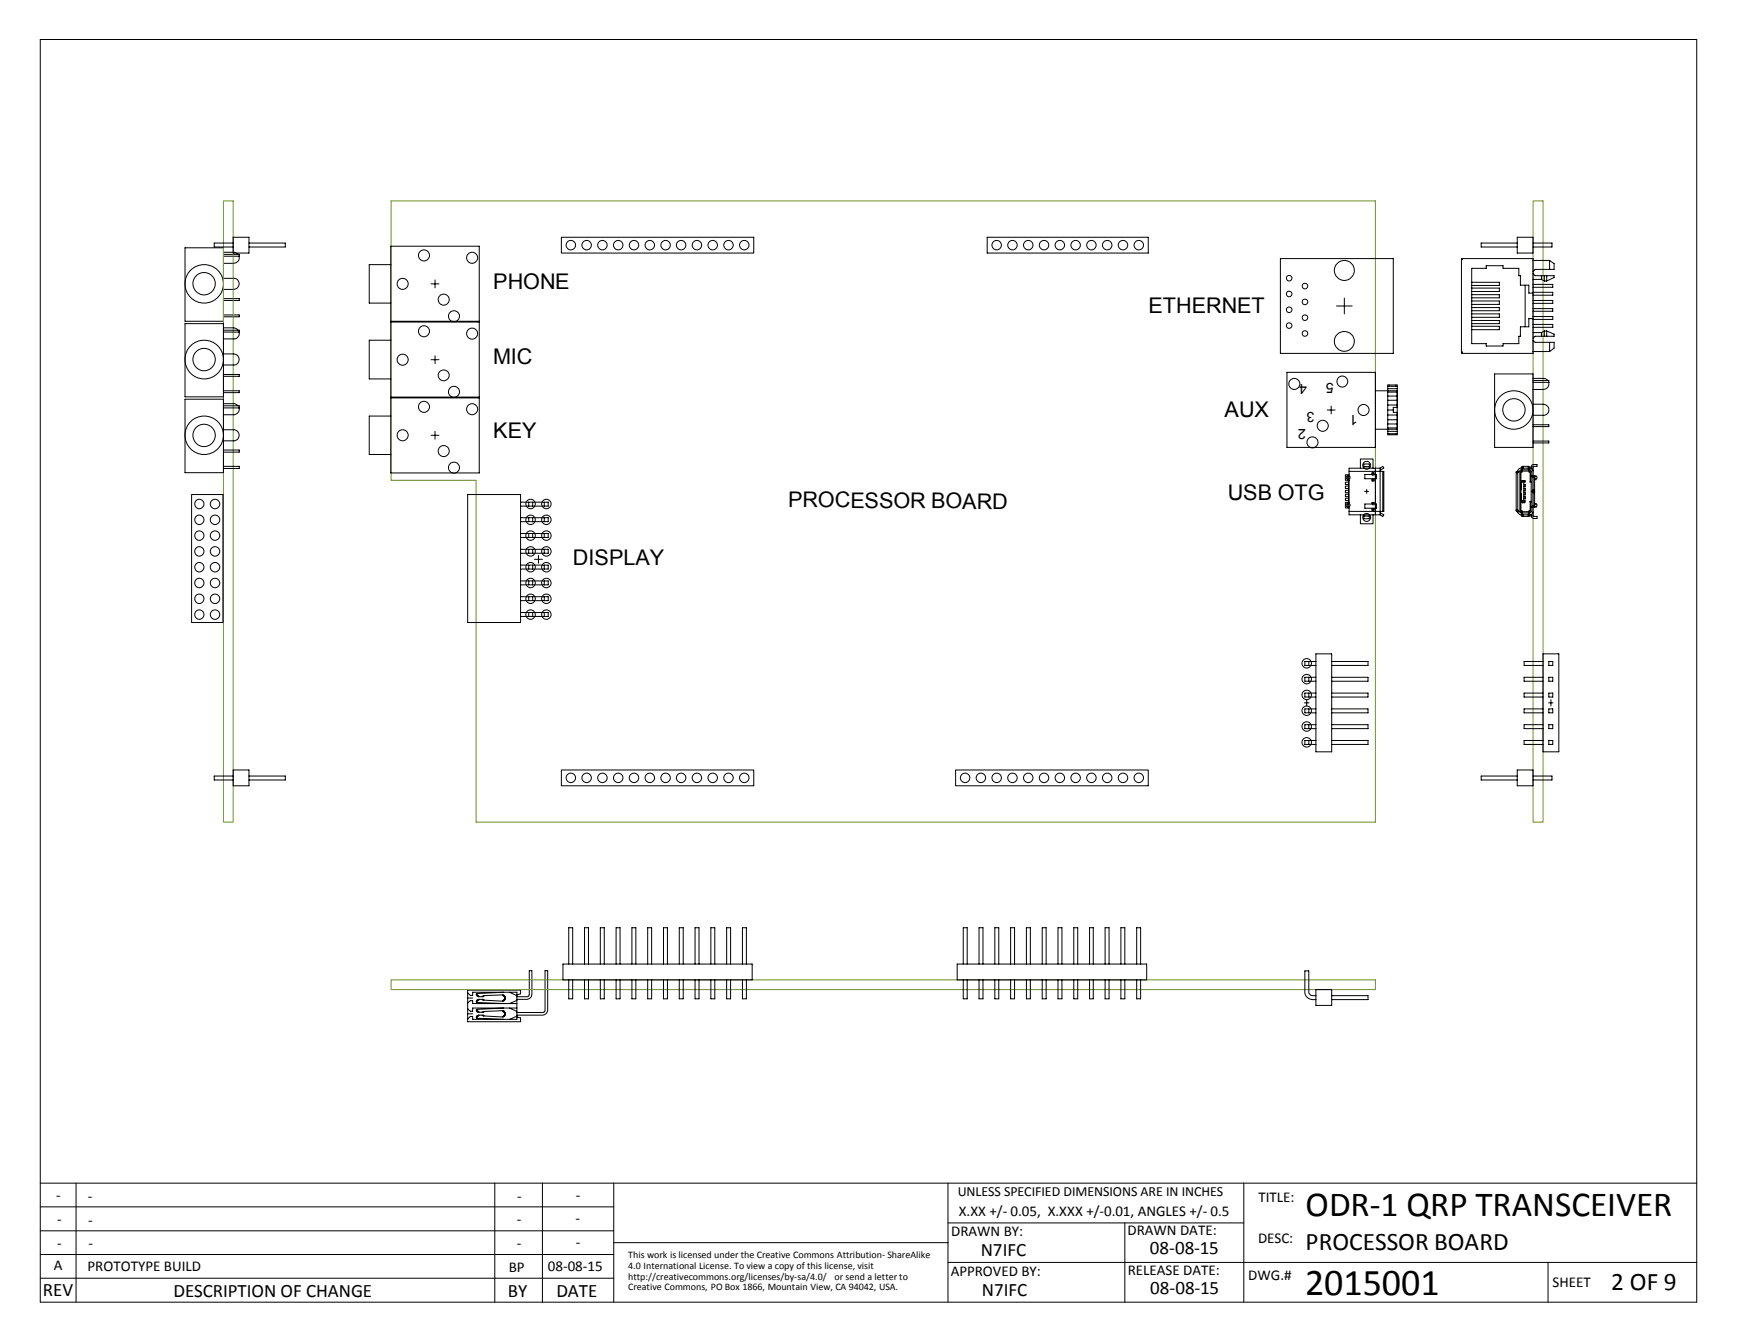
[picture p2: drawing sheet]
<svg xmlns="http://www.w3.org/2000/svg" width="279mm" height="216mm" viewBox="0 0 279 216" stroke-linecap="round" stroke-linejoin="round" font-family="sans-serif">
<g fill="none" stroke="#000" stroke-width=".16">
<path d="M6.5 6.3h266.4v203h-266.4zM29.8 39.8h6.1v11.8h-6.1zM37.5 38.1h2.5v2.6h-2.5zM37.5 39.1h-3v.6h3M40 39.1h5.9v.6h-5.9M62.9 39.6h14.2v12h-14.2zM90.3 38.1h30.9v2.6h-30.9zM158.8 38.1h25.9v2.6h-25.9zM244.1 38.1h2.5v2.6h-2.5zM244.1 39.1h-5.8v.6h5.8M246.6 39.1h3v.6h-3M29.8 52h6.1v11.8h-6.1z"/>
<path d="M35.9 44.7h1.7a.89 .89 0 0 1 .9 .9 .89 .89 0 0 1-.9 .9h-1.7M35.9 40.6h1.9l.5 .3M35.9 56.9h1.7a.89 .89 0 0 1 .9 .9 .89 .89 0 0 1-.9 .9h-1.7M35.9 52.7h1.7l.3 .1 .4 .3M35.9 40.9h2.6v.3h-2.6M35.9 48h2.6v.3h-2.6M35.9 50.6h2.6v.3h-2.6M35.9 53.1h2.6v.3h-2.6M38.4 41.2a.88 .88 0 0 1-.8 1.1h-1.7M38.4 53.4a.86 .86 0 0 1-.8 1.1h-1.7M62.9 51.8h14.2v12h-14.2zM62.9 42.5h-3.5v6.2h3.5"/>
<path d="M62.9 54.7h-3.5v6.2h3.5M69.3 45.6h1.3M69.3 57.8h1.3M70 45v1.3M70 57.2v1.3M206 41.6h18.1v15.2h-18.1zM207 59.9h14.2v12h-14.2zM215 49.2h2.5M216.2 47.9v2.6M235.1 41.6h11.5v15.2h-11.5zM235.1 56.6h.1v.2M235.2 41.6v.1h-.1"/>
<path d="M236.7 51.5h4.5v.5h-4.5M236.7 52.5h4.5v.5h-4.5M236.7 45.4h4.5v.5h-4.5M236.7 46.3h4.5v.6h-4.5M236.7 47.4h4.5v.5h-4.5M236.7 48.4h4.5v.5h-4.5M236.7 49.4h4.5v.6h-4.5M236.7 50.5h4.5v.5h-4.5M245.3 45.8v6.7M246.6 48.3h3.2v.5h-3.2M246.6 45.7h3.2v.5h-3.2M246.6 47h3.2v.5h-3.2"/>
<path d="M246.6 49.6h3.2v.4h-3.2M246.6 50.9h3.2v.5h-3.2M246.6 52.2h3.2v.4h-3.2M246.6 47.1h-.7v-1.3h-1.3v-1.5h-.3v-1.2h-2.5v-.4h-2.7v.4h-2.4v12.1h2.4v.4h2.7v-.4h2.5v-1.1h.3v-1.6h1.3v-1.3h.7M246.6 56.5h2.7M246.6 54.7l.3 .3h3.1v1l-.7 .5M246.6 44l.3 .3h3.1v.3l-1.2 .6M246.6 53.5h1.3M246.6 41.9h2.7M246.6 44.9h1.3M247.9 44.3v.6M247.9 53.5v.6"/>
<path d="M247.9 44.9l.5 .3M248.4 53.2h.4M248.4 53.2l-.5 .3M248.4 44.3v.9M248.4 53.2v.9M248.4 45.2h.4M248.8 53.2l1.2 .5v.4h-3.1l-.3 .3M248.8 44.3v.9M248.8 53.2v.9M249.3 41.9l.7 .5v.9h-3.1l-.3 .3M249.3 41.9v1.4M249.3 55v1.5"/>
<path d="M29.8 64.2h6.1v11.8h-6.1zM30.8 79.5h5.1v20.6h-5.1zM35.9 69.1h1.7a.89 .89 0 0 1 .9 .9 .89 .89 0 0 1-.9 .9h-1.7M35.9 64.9h1.9l.5 .3M35.9 62.8h2.6v.3h-2.6M35.9 60.2h2.6v.3h-2.6M35.9 65.2h2.6v.4h-2.6M35.9 72.3h2.6v.4h-2.6M35.9 75h2.6v.3h-2.6M38.4 65.6a.86 .86 0 0 1-.8 1.1h-1.7M62.9 64h14.2v12h-14.2zM62.9 66.9h-3.5v6.2h3.5"/>
<path d="M69.3 70h1.3M70 69.3v1.3M75.2 79.5h8.5v20.6h-8.5zM213.5 65.9h1.3M214.1 65.3v1.2M216.8 76.5h.1M216.8 77h.1M216.8 76.5h.2M216.8 76.5v.5M216.9 77h.1M216.9 79.5h-.5v.3h.5M216.9 78.8h-.5v.4h.5"/>
<path d="M216.9 78.1h-.5v.4h.5M216.9 77.5h-.5v.4h.5M216.9 77v4M217 76.5h.1M217 76.3h-.6v.9h.6M217 75.8h5.6v6.4h-5.6M218.8 75.3v-1.5h2.1v1.5M219.4 75.3v-.7h.9v.7M219.4 75h.9M219.5 79h.6M219.8 78.7v.6M220.7 76h.1"/>
<path d="M220.7 76.3h.1M220.7 77h.1M220.7 77.2h.1M220.7 76v.3M220.7 77v.2M220.7 76h.3M220.7 77.2h.3M220.7 76.3h-1.2v.7h1.2M221 76h.1M221 76.3h.1M221 77.2h.1M221 77h.1"/>
<path d="M221 76v.3M221 77v.2M221 76.3h.4v.7h-.4M221.2 75.3v7.4M221.2 69h3.5M221.2 62.8h3.5M222 75.3h-5v7.5h5M222 75.3v7.5M222 75.3l.4-.3 .2 .2-.6 .4M222.4 75.8v6.4M223.2 69.7h1.5M223.2 61.9h1.5v8h-1.5z"/>
<path d="M223.2 62.1h1.5M223.2 65.9h.9M223.2 69.3h1.5M223.2 68.8h1.5M223.2 68.2h1.5M223.2 67.5h1.5M223.2 66.7h1.5M223.2 62.5h1.5M223.2 63h1.5M223.2 63.7h1.5M223.2 64.3h1.5M223.2 65.1h1.5"/>
<path d="M223.4 61.9v.2M223.4 69.7v.2M224.5 61.9v.2M224.5 69.7v.2M224.7 65.5h-.6v.8h.6M240.4 60.1h6.2v11.8h-6.2zM244 75.8l-.1 .1v6.2l.1 .1M244.1 75.7h.1M244.1 75.8h.1M244.1 75.7v.1M244.2 75.8v.2h-.3M244.2 75.8l-.1 .1v6.2l.1 .1"/>
<path d="M244.5 75.8v-.2l.2-.1h1.4l.2 .2v6.6l-.2 .2h-1.4l-.2-.2v-.1M244.5 75.8h-.6v.2M244.5 75.8v6.4M244.6 79.4h.1M244.6 78.6h.1M244.6 75.9h.2v-.9h1.2v.9h.1M244.7 75.2h.1M244.7 75.2l-.4 .2-.2 .3M244.7 79.4h.1M244.7 78.6h.1M244.7 79.4v1.3h.6v-.2h-.6M244.7 77.5h.6v-.2h-.6v1.3"/>
<path d="M244.8 75.2h.1M244.8 75.3h1.2M244.9 77.3h.1M244.9 77.3v.2M244.9 75.3h-.1M244.9 75v.1h-.1M245 75v.3M245.1 79.8h.1M245.1 79.5h.1M245.1 79.2h.1M245.1 78.1h.1M245.1 78.5h.1"/>
<path d="M245.1 78.8h.1M245.1 77.9h.1M245.1 79.8h.2M245.1 79.5h.2M245.1 79.2h.2M245.1 78.1h.2M245.1 78.5h.2M245.1 78.8h.2M245.1 77.9h.2M245.1 77.5v.4M245.1 78.1v.4M245.1 78.8v.4"/>
<path d="M245.1 79.5v.3M245.2 77.3h.1M245.2 77.3v.2M245.3 79.8h.1M245.3 79.5h.1M245.3 79.2h.1M245.3 78.1h.1M245.3 78.5h.1M245.3 78.8h.1M245.3 77.9h.1M245.3 77.9v.2M245.3 78.5v.3"/>
<path d="M245.3 79.2v.3M245.3 79.8v.3M245.8 75.3h.2M245.8 75v.1h.2M246 75.2h.1M246.1 75.2h.1M246.1 75.2l.4 .2 .1 .3M246.1 77.4h.1M246.1 77.4v-1.7h-1.5v6.6h1.5v-1.7M246.1 77.4h.2M246.3 77.4h.1M246.3 75.1h.1"/>
<path d="M246.3 75.3h.1M246.3 75.1l.1-.3 .2-.1h.6v.3h-.6v8h.6v.4h-.5l-.3-.2-.1-.3M246.3 79h.5M246.3 75.1v.2M246.3 76.5h.5v5h-.5M246.5 76.5v.2h.3M246.6 65h1.6a.89 .89 0 0 1 .9 .9 .89 .89 0 0 1-.9 .9h-1.6M246.6 60.8h1.8l.6 .4M246.6 61.5h2.5M246.6 61.2h2.5v.3M246.6 68.3h2.5v.3h-2.5M246.6 70.9h2.5v.3h-2.5"/>
<path d="M246.7 75l-.1 .1M246.8 76.5v.2M246.8 78.8v.4M246.8 76.5h.1M246.8 77h.1M246.8 76.5h.3M246.8 77h.3M246.8 78.8h-.3v.4h.3M247.1 76.5h.1M247.1 77h.1M247.1 76.5l.1 .2v.2l-.1 .1M249.1 61.5a.91 .91 0 0 1-.9 1.1h-1.6"/>
<path d="M83.7 80.7h4.5v.7h-4.5M83.7 83.2h4.5v.7h-4.5M83.7 85.8h4.5v.6h-4.5M83.7 88.3h4.5v.6h-4.5M83.7 90.8h4.5v.7h-4.5M83.7 93.4h4.5v.6h-4.5M83.7 95.9h4.5v.7h-4.5M83.7 98.5h4.5v.6h-4.5M85 80.7v.7M85 83.2v.7M85 85.8v.6M85 88.3v.6"/>
<path d="M85 90.8v.7M85 93.4v.6M85 95.9v.7M85 98.5v.6M85.7 80.7v.7M85.7 83.2v.7M85.7 85.8v.6M85.7 88.3v.6M85.7 90.8v.7M85.7 93.4v.6M85.7 95.9v.7M85.7 98.5v.6"/>
<path d="M86 89.9h1.2M86.6 89.3v1.3M87.5 80.7v.7M87.5 83.2v.7M87.5 85.8v.6M87.5 88.3v.6M87.5 90.8v.7M87.5 93.4v.6M87.5 95.9v.7M87.5 98.5v.6M216.8 81.4h.1M216.8 81h.1"/>
<path d="M216.8 81.4h.2M216.8 81v.4M216.9 81h.1M216.9 80.1h-.5v.4h.5M217 81.4h.1M217 80.8h-.6v.9h.6M218.8 82.8v1.4h2.1v-1.4M219.4 82.8v.6h.9v-.6M219.4 83h.9M220.7 81.7h.1M220.7 82h.1M220.7 80.8h.1"/>
<path d="M220.7 81h.1M220.7 80.8v.2M220.7 81.7v.3M220.7 82h.3M220.7 80.8h.3M220.7 81h-1.2v.7h1.2M221 82h.1M221 81.7h.1M221 80.8h.1M221 81h.1M221 80.8v.2M221 81.7v.3"/>
<path d="M221 81h.4v.7h-.4M222 82.4l.6 .4-.2 .2-.4-.2M243.9 82h.3v.2M243.9 82v.2h.6M244.1 82.2h.1M244.1 82.3h.1M244.1 82.3l.2 .3 .4 .2M244.1 82.2v.1M244.6 82.1h.2v.9h1.2v-.9h.1M244.7 82.8h.1M244.7 82.8h1.4M244.8 82.8h.1"/>
<path d="M244.8 82.9l.1 .1M244.8 82.7l.1 .1M244.9 80.7h.1M244.9 80.5v.2M245 82.8v.2M245.1 80.1h.1M245.1 80.1h.2M245.1 80.1v.4M245.2 80.7h.1M245.2 80.5v.2M245.3 80.1h.1M246 82.8h.1"/>
<path d="M246 82.9l-.2 .1M246 82.7l-.2 .1M246.1 82.8h.1M246.1 80.6h.1M246.1 80.6h.2M246.3 80.6h.1M246.3 82.7h.1M246.3 82.9h.1M246.3 82.7v.2M246.6 82.3l-.1 .3-.4 .2M246.6 82.9l.1 .1M246.8 81.3v.2"/>
<path d="M246.8 81.4h.1M246.8 81h.1M246.8 81.4h.3M246.8 81h.3M246.8 81.3h-.3v.2M247.1 81.4h.1M247.1 81h.1M247.1 81l.1 .1v.3h-.1M209.8 113h.8M210.2 112.5v1M210.5 106.3v.7M210.5 108.9v.6"/>
<path d="M210.5 111.4v.7M210.5 114v.6M210.5 116.5v.6M210.5 119v.7M211.7 105.1h2.5v15.8h-2.5zM211.7 119h-1.8v.7h1.8M211.7 116.5h-1.8v.6h1.8M211.7 114h-1.8v.6h1.8M211.7 111.4h-1.8v.7h1.8M211.7 108.9h-1.8v.6h1.8M211.7 106.3h-1.8v.7h1.8M214.2 106.3h5.8v.7h-5.8"/>
<path d="M214.2 108.9h5.8v.6h-5.8M214.2 111.4h5.8v.7h-5.8M214.2 114h5.8v.6h-5.8M214.2 116.5h5.8v.6h-5.8M214.2 119h5.8v.7h-5.8M248.2 106.3h-3v.7h3M248.2 108.9h-3v.6h3M248.2 111.4h-3v.7h3M248.2 114h-3v.6h3M248.2 116.5h-3v.6h3M248.2 119h-3v.7h3M248.2 105.1h2.5v15.8h-2.5z"/>
<path d="M249.1 113h.7M249.1 106.3h.7v.7h-.7zM249.1 108.9h.7v.6h-.7zM249.1 111.4h.7v.7h-.7zM249.1 114h.7v.6h-.7zM249.1 116.5h.7v.6h-.7zM249.1 119h.7v.7h-.7zM249.5 112.5v1M37.5 123.8h2.5v2.5h-2.5zM37.5 124.8h-3v.6h3M40 124.8h5.9v.6h-5.9M90.3 123.8h30.9v2.5h-30.9z"/>
<path d="M153.7 123.8h31v2.5h-31zM244.1 123.8h2.5v2.5h-2.5zM244.1 124.8h-5.8v.6h5.8M246.6 124.8h3v.6h-3M75.3 159.6l.3 .4h.4v-.5h7.1v4.4h-7.1v-.5h-.4l-.3 .4M76.6 159.9h.1M76.8 159.7h-.1v.3h.2v.2h.9l.1-.1M76.8 159.7l-.2 .1v.1h.2v.2h.2v.1M80.8 159.9v.1h.4v.3M80.8 159.9h.2v.3h.2v.5h-.2v.3h-.2M80.8 159.9l-2.9 .2M81 159.5l-4.2 .2"/>
<path d="M82 159.5l1.1 .6M83.1 159.9l.6-.1v-.6h-8.5v5.1h8.5v-.6l-.6-.2M90.6 155h30.4v2.5h-30.4zM91.5 157.5v3.1h.6v-3.1M91.5 155v-5.9h.6v5.9M94 157.5v3.1h.7v-3.1M94 155v-5.9h.7v5.9M96.6 157.5v3.1h.6v-3.1M96.6 155v-5.9h.6v5.9M99.1 157.5v3.1h.6v-3.1M99.1 155v-5.9h.6v5.9M101.6 157.5v3.1h.7v-3.1"/>
<path d="M101.6 155v-5.9h.7v5.9M104.2 157.5v3.1h.6v-3.1M104.2 155v-5.9h.6v5.9M106.7 157.5v3.1h.7v-3.1M106.7 155v-5.9h.7v5.9M109.3 157.5v3.1h.6v-3.1M109.3 155v-5.9h.6v5.9M111.8 157.5v3.1h.6v-3.1M111.8 155v-5.9h.6v5.9M114.3 157.5v3.1h.7v-3.1M114.3 155v-5.9h.7v5.9M116.9 157.5v3.1h.6v-3.1"/>
<path d="M116.9 155v-5.9h.6v5.9M119.4 157.5v3.1h.7v-3.1M119.4 155v-5.9h.7v5.9M154 155h30.4v2.5h-30.4zM154.9 157.5v3.1h.7v-3.1M154.9 155v-5.9h.7v5.9M157.5 157.5v3.1h.6v-3.1M157.5 155v-5.9h.6v5.9M160 157.5v3.1h.7v-3.1M160 155v-5.9h.7v5.9M162.6 157.5v3.1h.6v-3.1M162.6 155v-5.9h.6v5.9"/>
<path d="M165.1 157.5v3.1h.6v-3.1M165.1 155v-5.9h.6v5.9M167.6 157.5v3.1h.7v-3.1M167.6 155v-5.9h.7v5.9M170.2 157.5v3.1h.6v-3.1M170.2 155v-5.9h.6v5.9M172.7 157.5v3.1h.7v-3.1M172.7 155v-5.9h.7v5.9M175.3 157.5v3.1h.6v-3.1M175.3 155v-5.9h.6v5.9M177.8 157.5v3.1h.6v-3.1M177.8 155v-5.9h.6v5.9"/>
<path d="M180.3 155v-5.9h.6v5.9M180.3 157.5v3.1h.6v-3.1M182.8 157.5v3.1h.7v-3.1M182.8 155v-5.9h.7v5.9M211.7 159.1h2.5v2.5h-2.5zM75.2 161.2l.4-.3h.4v.4h7.1M75.2 163h.8M75.2 160.4h.8M76.6 163.6h.1M76.6 162.4h.1M76.6 161h.1M76.8 162.3h-.1v.3h.2v.1h.9l.1-.1"/>
<path d="M76.8 162.3h-.2v.2h.2v.2h.2M76.8 163.7l4.2 .2M76.8 161.2l4.2 .1M77 163.2v.1h-.2v.2h-.2v.2h.2M77 160.7h-.2v.3h-.2v.1l.2 .1M77.6 163.2l.3 .1M77.6 160.7l.3 .1M77.9 160.8l-.1-.1h-.9v.1h-.2v.4h.1M77.9 163.3l-.1-.1h-.9v.2h-.2v.3h.1M77.9 160.1l-.3 .1M77.9 162.6l-.3 .1M77.9 163.3l2.9 .2"/>
<path d="M77.9 160.8l2.9 .2M80.8 162.5h.2v.2h.2v.5h-.2v.3h-.2M80.8 162.5v.1h.4v.2M80.8 162.5l-2.9 .1M81 162.1l-4.2 .2M81.2 163h.1M81.2 163.1h.1M81.2 162.8h.1M81.2 160.4h.1M81.2 160.6h.1M81.2 160.3h.1M81.2 160.6v.3h-.4v.1"/>
<path d="M81.2 163.1v.3h-.4v.1M82 162.1l1.1 .5M83.1 160.2h1.8l.2-.2v-4h.5l-.1 4.2-.3 .3-.4 .2h-1.7M83.1 162.8h4.3l.2-.2 .1-6.6h.4v6.4l-.1 .4-.7 .4h-4.2M83.1 162.1h-7.1v.5h-.4l-.4-.4M83.1 163.4l-1.1 .5M83.1 160.8l-1.1 .5M211.7 160.1l-.8-.1-.4-.4v-3.5h-.6v3.6a1.41 1.41 0 0 0 1.1 1h.7M214.2 160.1h5.8v.6h-5.8M6.5 197.9h92.2M6.5 194h92.2M6.5 190.2h266.4"/>
<path d="M12.2 190.2v19.1M79.6 190.2v19.1M87.2 190.2v19.1M98.7 190.2v19.1M98.7 199.8h53.8M152.5 196.6h47.6M152.5 190.2v19.1M180.9 196.6v12.7M200.1 190.2v19.1M6.5 205.5h92.2M6.5 201.7h92.2M152.5 202.9h120.4"/>
<path d="M249 202.9v6.4"/>
<circle cx="91.8" cy="39.4" r=".76"/>
<circle cx="94.4" cy="39.4" r=".76"/>
<circle cx="96.9" cy="39.4" r=".76"/>
<circle cx="99.4" cy="39.4" r=".76"/>
<circle cx="102" cy="39.4" r=".76"/>
<circle cx="104.5" cy="39.4" r=".76"/>
<circle cx="107.1" cy="39.4" r=".76"/>
<circle cx="109.6" cy="39.4" r=".76"/>
<circle cx="112.1" cy="39.4" r=".76"/>
<circle cx="114.6" cy="39.4" r=".76"/>
<circle cx="117.2" cy="39.4" r=".76"/>
<circle cx="119.7" cy="39.4" r=".76"/>
<circle cx="160.3" cy="39.4" r=".76"/>
<circle cx="162.9" cy="39.4" r=".76"/>
<circle cx="165.4" cy="39.4" r=".76"/>
<circle cx="167.9" cy="39.4" r=".76"/>
<circle cx="170.5" cy="39.4" r=".76"/>
<circle cx="173" cy="39.4" r=".76"/>
<circle cx="175.6" cy="39.4" r=".76"/>
<circle cx="178.1" cy="39.4" r=".76"/>
<circle cx="180.6" cy="39.4" r=".76"/>
<circle cx="183.2" cy="39.4" r=".76"/>
<circle cx="32.8" cy="57.8" r="1.8"/>
<circle cx="32.8" cy="45.6" r="1.8"/>
<circle cx="32.8" cy="57.8" r="3.1"/>
<circle cx="32.8" cy="45.6" r="3.1"/>
<circle cx="64.8" cy="45.6" r=".89"/>
<circle cx="64.8" cy="57.8" r=".89"/>
<circle cx="68.2" cy="41.1" r=".89"/>
<circle cx="68.2" cy="53.3" r=".89"/>
<circle cx="71.4" cy="48.2" r=".89"/>
<circle cx="73" cy="50.8" r=".89"/>
<circle cx="75.9" cy="41.4" r=".89"/>
<circle cx="75.9" cy="53.6" r=".89"/>
<circle cx="207.4" cy="44.7" r=".45"/>
<circle cx="207.4" cy="47.3" r=".45"/>
<circle cx="207.4" cy="52.3" r=".45"/>
<circle cx="207.4" cy="49.8" r=".45"/>
<circle cx="209.9" cy="51.1" r=".45"/>
<circle cx="209.9" cy="48.5" r=".45"/>
<circle cx="209.9" cy="53.6" r=".45"/>
<circle cx="209.9" cy="46" r=".45"/>
<circle cx="216.2" cy="43.5" r="1.61"/>
<circle cx="216.2" cy="54.9" r="1.6"/>
<circle cx="32.8" cy="70" r="1.8"/>
<circle cx="32.8" cy="70" r="3.1"/>
<circle cx="64.8" cy="70" r=".89"/>
<circle cx="68.2" cy="65.4" r=".89"/>
<circle cx="71.4" cy="72.5" r=".89"/>
<circle cx="71.4" cy="60.3" r=".88"/>
<circle cx="73" cy="75.2" r=".89"/>
<circle cx="73" cy="63" r=".89"/>
<circle cx="75.9" cy="65.8" r=".89"/>
<circle cx="208.2" cy="61.7" r=".89"/>
<circle cx="211.1" cy="71.1" r=".89"/>
<circle cx="212.8" cy="68.4" r=".89"/>
<circle cx="215.9" cy="61.3" r=".88"/>
<circle cx="216.8" cy="76.8" r=".32"/>
<circle cx="219.3" cy="65.9" r=".89"/>
<circle cx="219.8" cy="74.8" r=".64"/>
<circle cx="243.5" cy="65.9" r="3.1"/>
<circle cx="243.5" cy="65.9" r="1.8"/>
<circle cx="32.1" cy="93.7" r=".75"/>
<circle cx="32.1" cy="98.8" r=".75"/>
<circle cx="32.1" cy="91.2" r=".75"/>
<circle cx="32.1" cy="81" r=".75"/>
<circle cx="32.1" cy="86.1" r=".75"/>
<circle cx="32.1" cy="83.6" r=".75"/>
<circle cx="32.1" cy="88.6" r=".75"/>
<circle cx="32.1" cy="96.3" r=".75"/>
<circle cx="34.6" cy="91.2" r=".76"/>
<circle cx="34.6" cy="93.7" r=".76"/>
<circle cx="34.6" cy="96.3" r=".76"/>
<circle cx="34.6" cy="98.8" r=".76"/>
<circle cx="34.6" cy="83.6" r=".76"/>
<circle cx="34.6" cy="88.6" r=".76"/>
<circle cx="34.6" cy="81" r=".76"/>
<circle cx="34.6" cy="86.1" r=".76"/>
<circle cx="85.3" cy="98.8" r=".76"/>
<circle cx="85.3" cy="91.2" r=".76"/>
<circle cx="85.3" cy="93.7" r=".76"/>
<circle cx="85.3" cy="83.6" r=".76"/>
<circle cx="85.3" cy="96.3" r=".76"/>
<circle cx="85.3" cy="88.6" r=".76"/>
<circle cx="85.3" cy="81" r=".76"/>
<circle cx="85.3" cy="86.1" r=".76"/>
<circle cx="87.9" cy="88.6" r=".76"/>
<circle cx="87.9" cy="91.2" r=".76"/>
<circle cx="87.9" cy="81" r=".76"/>
<circle cx="87.9" cy="93.7" r=".76"/>
<circle cx="87.9" cy="83.6" r=".76"/>
<circle cx="87.9" cy="96.3" r=".76"/>
<circle cx="87.9" cy="98.8" r=".76"/>
<circle cx="87.9" cy="86.1" r=".76"/>
<circle cx="216.8" cy="81.2" r=".32"/>
<circle cx="219.8" cy="83.2" r=".64"/>
<circle cx="210.2" cy="106.6" r=".76"/>
<circle cx="210.2" cy="114.3" r=".76"/>
<circle cx="210.2" cy="109.2" r=".76"/>
<circle cx="210.2" cy="119.3" r=".76"/>
<circle cx="210.2" cy="116.8" r=".76"/>
<circle cx="210.2" cy="111.7" r=".76"/>
<circle cx="91.8" cy="125" r=".76"/>
<circle cx="94.4" cy="125" r=".76"/>
<circle cx="96.9" cy="125" r=".76"/>
<circle cx="99.4" cy="125" r=".76"/>
<circle cx="102" cy="125" r=".76"/>
<circle cx="104.5" cy="125" r=".76"/>
<circle cx="107.1" cy="125" r=".76"/>
<circle cx="109.6" cy="125" r=".76"/>
<circle cx="112.1" cy="125" r=".76"/>
<circle cx="114.6" cy="125" r=".76"/>
<circle cx="117.2" cy="125" r=".76"/>
<circle cx="119.7" cy="125" r=".76"/>
<circle cx="155.2" cy="125" r=".76"/>
<circle cx="157.8" cy="125" r=".76"/>
<circle cx="160.3" cy="125" r=".76"/>
<circle cx="162.9" cy="125" r=".76"/>
<circle cx="165.4" cy="125" r=".76"/>
<circle cx="167.9" cy="125" r=".76"/>
<circle cx="170.5" cy="125" r=".76"/>
<circle cx="173" cy="125" r=".76"/>
<circle cx="175.6" cy="125" r=".76"/>
<circle cx="178.1" cy="125" r=".76"/>
<circle cx="180.6" cy="125" r=".76"/>
<circle cx="183.2" cy="125" r=".76"/>
</g>
<path d="M35.9 32.3h1.6v99.9h-1.6zM62.9 32.3h158.3v99.9h-144.6v-55h-13.7zM246.6 32.3h1.6v99.9h-1.6zM62.9 157.5h158.3v1.6h-158.3z" fill="none" stroke="#6b8e23" stroke-width=".16"/>
<text font-size="6.1" x="209.9" y="208.1">2015001</text>
<text font-size="5.7" x="210" y="195.5">ODR-1 QRP TRANSCEIVER</text>
<g font-size="4.1">
<text x="210" y="200.9">PROCESSOR BOARD</text>
<text x="259.2" y="207.4">2 OF 9</text>
</g>
<g font-size="3.5">
<text x="79.3" y="46.4">PHONE</text>
<text x="184.7" y="50.2">ETHERNET</text>
<text x="79.3" y="58.6">MIC</text>
<text x="79.3" y="70.5">KEY</text>
<text x="197" y="67.1">AUX</text>
<text x="126.8" y="81.5">PROCESSOR BOARD</text>
<text x="197.5" y="80.3">USB OTG</text>
<text x="92.2" y="90.9">DISPLAY</text>
</g>
<g font-size="3">
<text x="157.8" y="201.9">N7IFC</text>
<text x="185" y="201.6">08-08-15</text>
<text x="6.9" y="208.4">REV</text>
<text x="27.9" y="208.5">DESCRIPTION OF CHANGE</text>
<text x="81.7" y="208.4">BY</text>
<text x="89.5" y="208.4">DATE</text>
<text x="157.9" y="208.3">N7IFC</text>
<text x="185" y="208">08-08-15</text>
</g>
<g font-size="2.4">
<text x="9" y="192.9">-</text>
<text x="9.2" y="196.8">-</text>
<text x="14.1" y="193">-</text>
<text x="14.2" y="196.9">-</text>
<text x="83.1" y="196.8">-</text>
<text x="83.2" y="193">-</text>
<text x="92.6" y="196.6">-</text>
<text x="92.6" y="192.9">-</text>
<text x="154.2" y="195.5">X.XX +/- 0.05, X.XXX +/-0.01, ANGLES +/- 0.5</text>
<text x="202.4" y="193.2">TITLE:</text>
<text x="9.2" y="200.6">-</text>
<text x="14.2" y="200.7">-</text>
<text x="83.1" y="200.7">-</text>
<text x="92.6" y="200.5">-</text>
<text x="153" y="198.8">DRAWN BY:</text>
<text x="181.4" y="198.6">DRAWN DATE:</text>
<text x="202.4" y="199.8">DESC:</text>
<text x="8.6" y="204.2">A</text>
<text x="14.1" y="204.3">PROTOTYPE BUILD</text>
<text x="81.8" y="204.5">BP</text>
<text x="88.1" y="204.3">08-08-15</text>
<text x="153" y="205.1">APPROVED BY:</text>
<text x="181.4" y="204.9">RELEASE DATE:</text>
<text x="200.8" y="205.7">DWG.#</text>
<text x="249.7" y="206.9">SHEET</text>
</g>
<g font-size="2.3">
<text x="210.2" y="61.8" transform="rotate(180 210.2 61.8)">4</text>
<text x="214.5" y="61.6" transform="rotate(180 214.5 61.6)">5</text>
<text x="210.1" y="69" transform="rotate(180 210.1 69)">2</text>
<text x="211.5" y="66.2" transform="rotate(180 211.5 66.2)">3</text>
<text x="218.4" y="66.7" transform="rotate(180 218.4 66.7)">1</text>
</g>
<text font-size="2.2" x="154.1" y="192.3">UNLESS SPECIFIED DIMENSIONS ARE IN INCHES</text>
<g font-size="1.6">
<text x="101" y="202.3">This work is licensed under the Creative Commons Attribution- ShareAlike</text>
<text x="101" y="204">4.0 International License. To view a copy of this license, visit</text>
<text x="101" y="205.7">http://creativecommons.org/licenses/by-sa/4.0/</text>
<text x="101" y="207.4">Creative Commons, PO Box 1866, Mountain View, CA 94042, USA.</text>
<text x="134.2" y="205.7">or send a letter to</text>
</g>
</svg>
